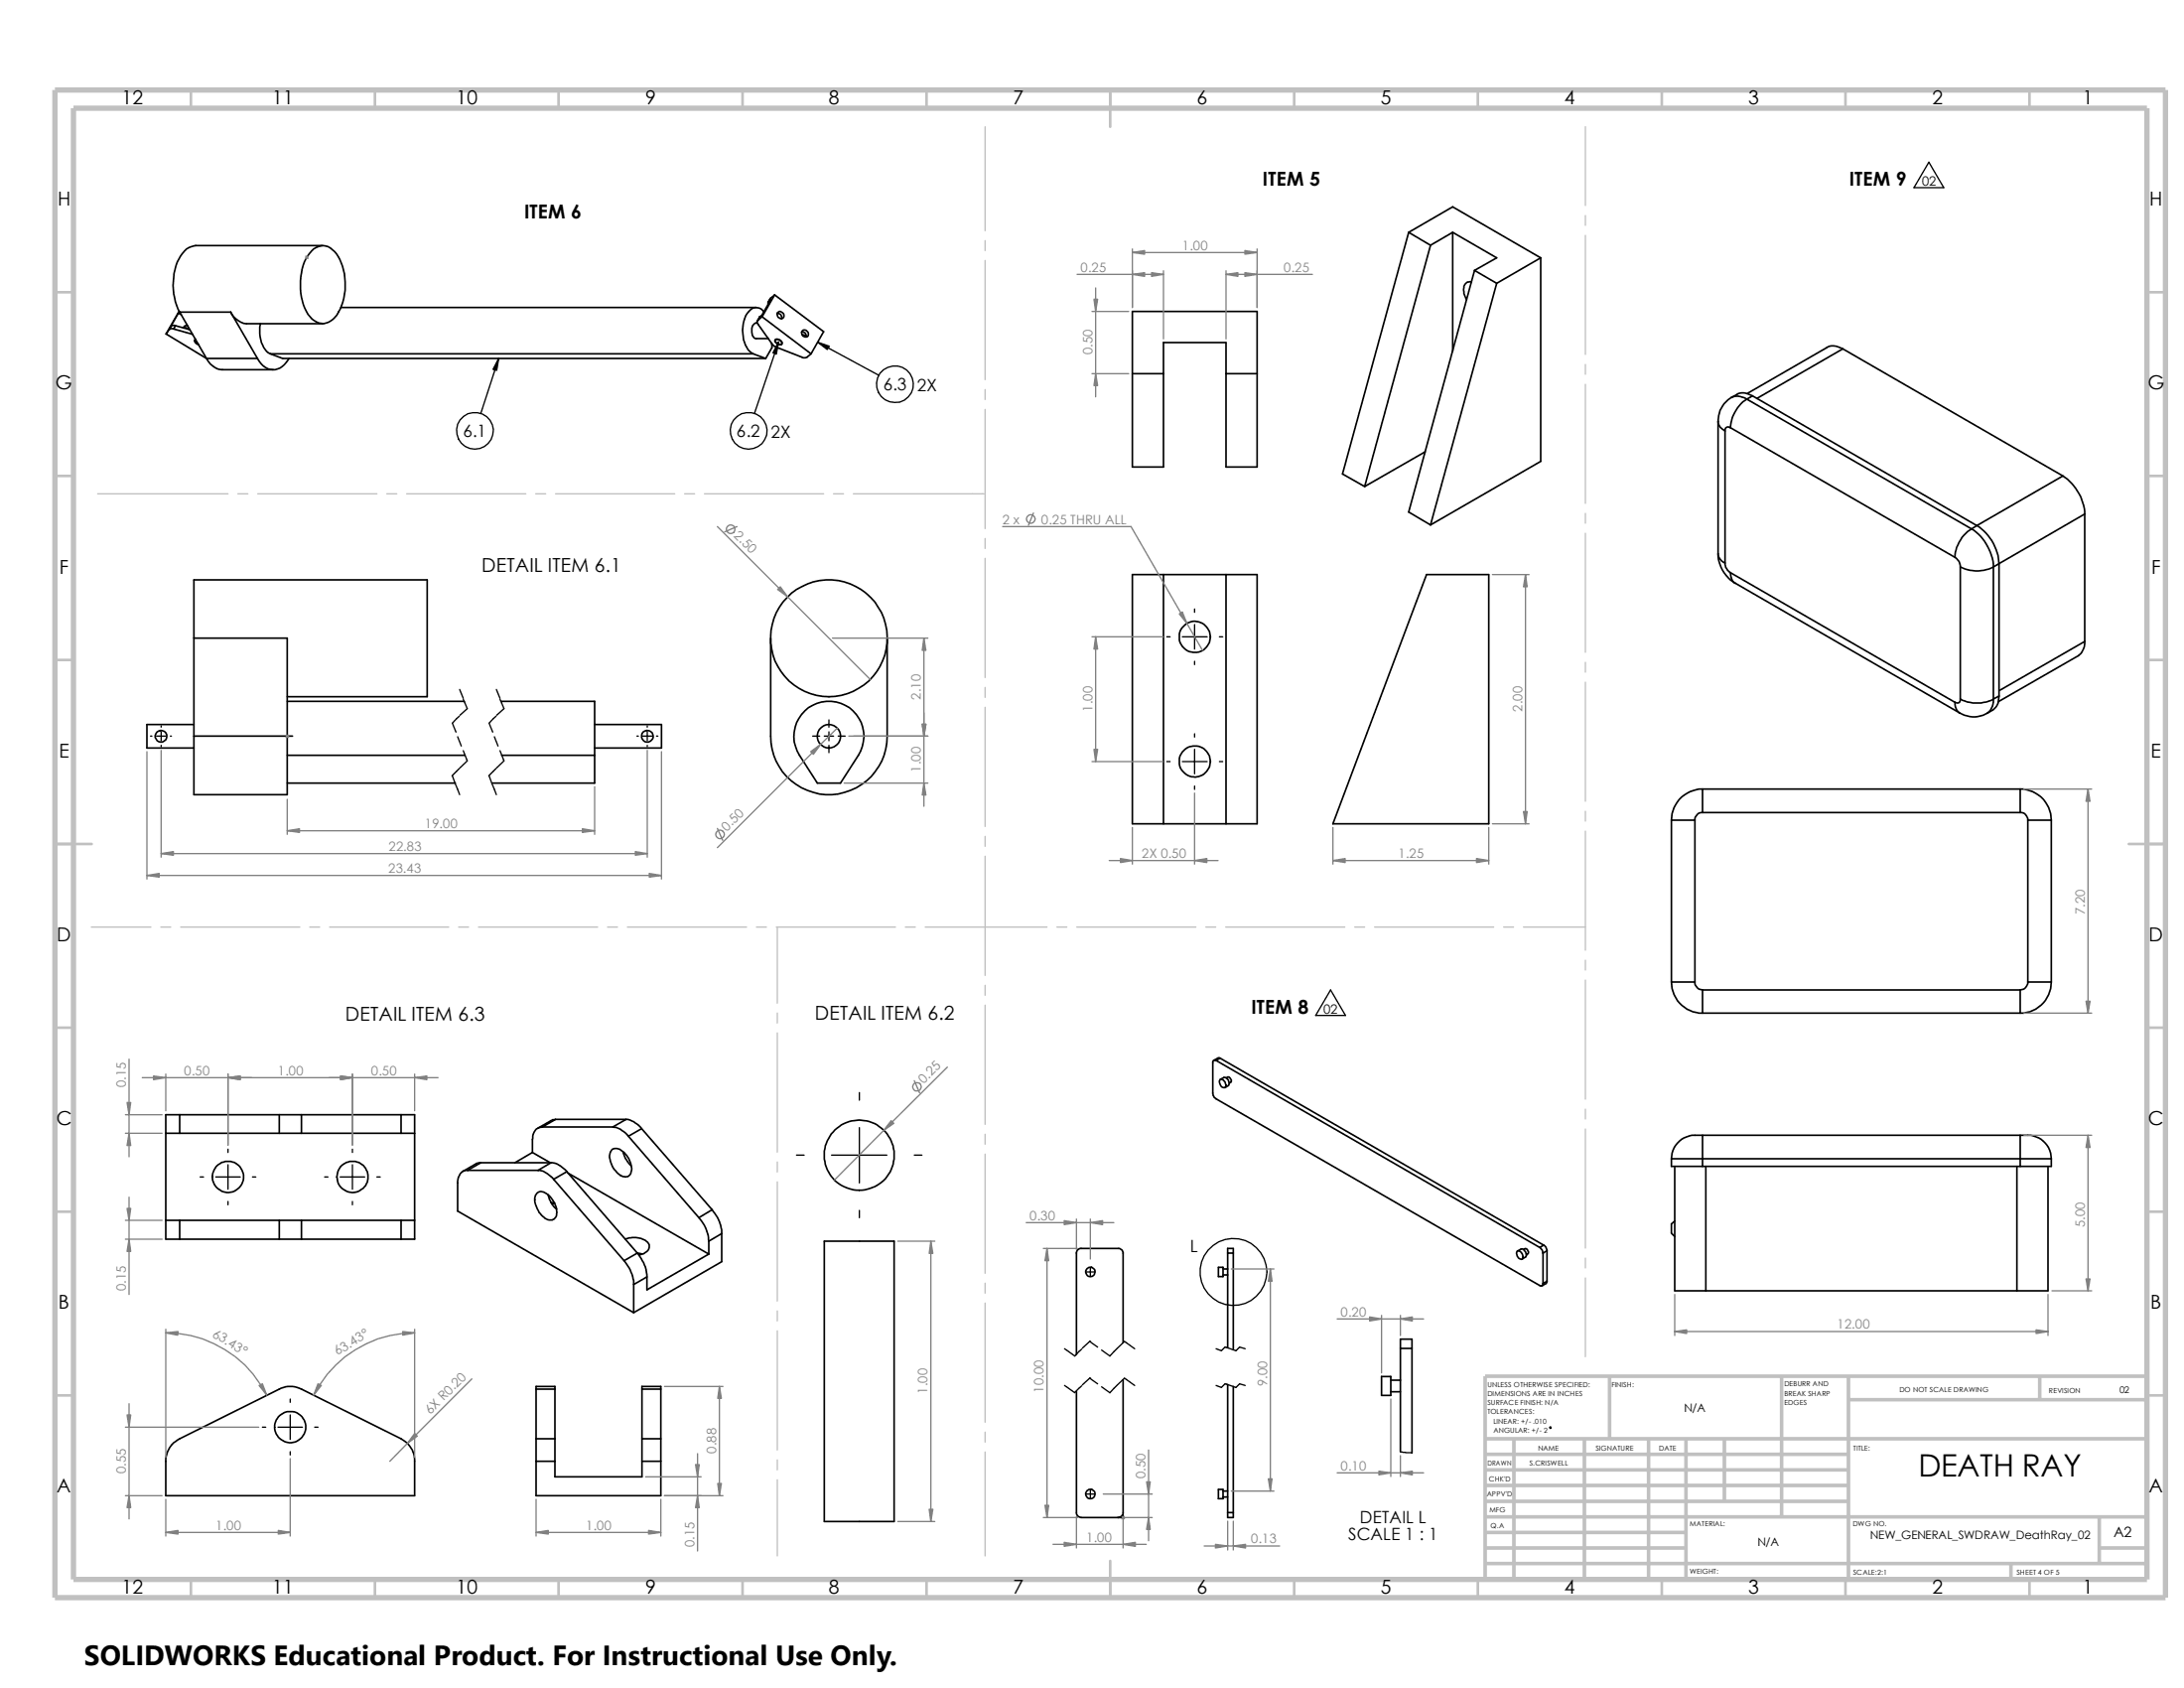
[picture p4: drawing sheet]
<svg xmlns="http://www.w3.org/2000/svg" width="279mm" height="216mm" viewBox="0 0 279 216" stroke-linecap="round" stroke-linejoin="round" font-family="sans-serif">
<g fill="none" stroke="#c0c0c0" stroke-width=".34">
<path d="M24.4 11.5v2.3M48 11.5v2.3M71.5 11.5v2.3M95 11.5v2.3M118.5 11.5v2.3M142 11.5v4.7M165.6 11.5v2.3M189.1 11.5v2.3M212.6 11.5v2.3M236.1 11.5v2.3M259.6 11.5v2.3M7 37.4h2.4"/>
<path d="M274.7 37.4h2.3M7 60.9h2.4M274.7 60.9h2.3M7 84.4h2.4M274.7 84.4h2.3M7 107.9h4.7M272.3 107.9h4.7M7 131.4h2.4M274.7 131.4h2.3M7 155h2.4M274.7 155h2.3M7 178.5h2.4"/>
<path d="M274.7 178.5h2.3M142 199.6v4.7M24.4 202v2.3M48 202v2.3M71.5 202v2.3M95 202v2.3M118.5 202v2.3M165.6 202v2.3M189.1 202v2.3M212.6 202v2.3M236.1 202v2.3M259.6 202v2.3"/>
</g>
<g fill="none" stroke="#c0c0c0" stroke-width=".47">
<path d="M205.9 176v8M227.9 176v18M236.5 179h38.2M236.5 176v26M260.9 176v3M274.7 176h-84.7v26M190 198h25.7M190 194h84.7M190 196h25.7M190 186h46.5M190 188h46.5M190 190h46.5"/>
<path d="M190 192h46.5M190 184h84.7M190 200h84.7M193.7 184v18M202.7 184v18M210.9 184v18M215.7 184v18M220.6 184v8M257.3 200v2M268.6 198h6.1M268.6 194v6"/>
</g>
<path d="M7 11.5h270v192.8h-270zM9.4 13.8h265.3v188.2h-265.3z" fill="none" stroke="#c0c0c0" stroke-width=".68" stroke-linecap="butt"/>
<g fill="none" stroke="#000" stroke-width=".21">
<path d="M23 39.9h6.5M23 39.9l3.4 5.9M29.5 39.9l3.4 5.9M29.5 39.9a2.68 2.68 0 0 0 2 1.5h9.8M39.9 32.1a1.84 1.84 0 0 1 2.9 .1 7.2 7.2 0 0 1 .9 6.9 3.1 3.1 0 0 1-2.3 2.3 2.74 2.74 0 0 1-2.4-2 7.9 7.9 0 0 1 .4-6.7zM41.3 31.4h-16.3a2.54 2.54 0 0 0-2.1 1.7 7.6 7.6 0 0 0 .1 6.8M43.6 39.3h53.1M97.7 39.9a1.19 1.19 0 0 0-1.1-.6 1.19 1.19 0 0 0-1 .8 4.4 4.4 0 0 0 .3 4.9l.5 .3M98.3 38.6v.3M98.3 38.6l.3-.2-1.1 1.9-.3 .2M98.6 38.1l-.3 .5M99.1 37.7l-1.6 2.8"/>
<path d="M99.1 37.7l6.3 4.7-1.6 2.9M99.1 37.7l-.5 .4M144.9 39.8h15.9v19.9h-4v-15.9h-8v15.9h-3.9zM180.2 29.7l2.8 1.7M180.2 29.7l5.6-3.2 11.3 6.5M180.2 29.7l-8.5 30.9 2.9 1.6M183 31.4l-8.4 30.8M185.8 29.7l5.7 3.3-2.9 1.6M185.8 29.7l-2.8 1.7M185.8 29.7v15.2M188.3 36.1a.86 .86 0 0 0-1.1 1l.1 .4 .3 .9M188.6 34.6l-8.4 30.9 2.8 1.6"/>
<path d="M188.6 34.6l2.9 1.6M191.5 36.2l-8.5 30.9M197.1 33v26l-14.1 8.1M197.1 33l-5.6 3.2M21.3 42.7l5.1 3.1M21.6 42.2l-.3 .5M21.8 41.8l-.2 .4M22.2 42.1l2.4 .7M22.2 42.1a.5 .5 0 0 0-.6 .1M22.4 41.7a.46 .46 0 0 0-.6 .1M22.4 41.7l-.2 .4M22.4 41.7l1.9 .5"/>
<path d="M22.8 40l-1.1 2 .1-.2M22.8 40l.1-.2-1.6 2.9M22.8 40l.4 .3M24 41.7l-.1-.1a.37 .37 0 0 0-.4 .4l.2-.1 .4 .2M24.9 43.5l.1 .3 .4 .3-.4-.3-.1-.2 .1-.2zM26.4 45.8h6.5M26.4 45.8a2.47 2.47 0 0 0 2 1.5h6.6M32.9 45.8a2.1 2.1 0 0 0 2.9 1.3l.6-.4 .6-.9M33.3 41.4a4 4 0 0 0 1 3.7l.3 .2M34.6 45.3h61.8M34.6 45.3l1.6 .5h61.8M96.4 45.3l1.6 .5"/>
<path d="M96.9 41.3a.75 .75 0 0 0-.7 .9l.1 .7a.51 .51 0 0 0 .4 .4h1.6M97 40.9a.36 .36 0 0 0 0 .6l2 2.7 3.7 1.6 .5-.1 .6-.4M97.2 40.5l-.3 .5M97.2 40.5l-.2 .4M97.5 40.5l6.3 4.8M97.5 40.5l-.5 .4M98.7 43.9l.1 .5-.8 1.4M99.2 43.5a.59 .59 0 0 1 .8 .5 .63 .63 0 0 1-.9-.4zM99.2 43.4a.57 .57 0 0 1 .8 .6 .57 .57 0 0 1-.8-.6zM99.4 40.1h.2a.56 .56 0 0 1 .4 .7M99.5 40a.46 .46 0 0 1 .7 .1 .46 .46 0 0 1-.3 .7 .54 .54 0 0 1-.4-.8zM102.6 42.8l.6 .2"/>
<path d="M102.6 42.4h.1a.56 .56 0 0 1 .4 .7M102.7 42.2a.48 .48 0 0 1 .7 .2 .48 .48 0 0 1-.2 .7 .51 .51 0 0 1-.6-.3 .51 .51 0 0 1 .1-.6zM144.9 47.8h3.9M156.8 47.8h4M182.3 57.8l-7.7 4.4M219.8 53.9v16.9M219.8 53.9l.2 .7 .7 .5M220.7 55.1v16.9M221.4 54.7a.42 .42 0 0 0-.5 0 .42 .42 0 0 0-.2 .4M221.4 54.7l28.7 16.6M221.5 50.8a3.6 3.6 0 0 0-1.7 3.1M221.5 50.8a2.02 2.02 0 0 1 2 .3"/>
<path d="M223.5 51.1a4.8 4.8 0 0 0-2.1 3.6M223.5 51.1l28.7 16.5M224.2 50.6l-.7 .5M224.2 50.6l28.7 16.6M224.2 50.6a1.86 1.86 0 0 0-2-.1l-.7 .3M235.8 44.6l-11.1 6.4M235.8 44.6l28.1 16.3M235.8 44.6a1.93 1.93 0 0 0-2.1-.2l-10.2 5.9M144.9 73.5h15.9v31.9h-15.9zM148.8 73.5v31.9M156.8 73.5v31.9M182.5 73.5h8v31.9h-20z"/>
<path d="M219.8 70.8a4.4 4.4 0 0 0 2.2 3.8M219.8 70.8l.1 .5 .3 .4 .5 .3M220.7 72a1.59 1.59 0 0 0 .7 1.2M221.4 73.2v.6a1.03 1.03 0 0 0 .6 .8M221.4 73.2l28.7 16.6M222 74.6l28.7 16.6M250.1 71.3a1.33 1.33 0 0 1 .7 1.2M250.8 72.5a4.6 4.6 0 0 0 4.2 0M250.8 72.5v16.9M252.2 67.6a4.6 4.6 0 0 0-2.1 3.7M252.2 67.6a6.2 6.2 0 0 1 2.8 4.9M252.9 67.2a6.1 6.1 0 0 1 2.8 4.9"/>
<path d="M252.9 67.2l-.7 .4M255 72.5v16.9M255.7 72.1l-.7 .4M255.7 72.1v16.9M263.9 60.9l-11 6.3M263.9 60.9a6.4 6.4 0 0 1 2.8 4.8M266.7 65.7l-11 6.4M266.7 65.7v16.3M24.8 81.6v-7.4h29.9v14.9h-18M24.8 81.6h11.9v20h-11.9v-7.5M24.8 92.7h-6v3h6M24.8 94.1h12.6"/>
<path d="M24.8 81.6v12.5M36.7 89.7h22.7M36.7 96.6h22.8M64.1 89.7h12v6.9M64.2 96.6h11.9M76.1 92.7h8.5v3h-8.5M76.1 96.6v3.6h-13.2M98.6 81.6v12.5a7.5 7.5 0 0 0 7.4 7.6 7.5 7.5 0 0 0 7.5-7.6v-12.5M103 90.9a4.5 4.5 0 0 1 5.9-.2 4.5 4.5 0 0 1 .9 5.9l-2.3 3.6h-2.9l-2.3-3.6a4.5 4.5 0 0 1 .7-5.7zM250.1 89.8v.6l.2 .4 .4 .4M250.7 91.2a3.4 3.4 0 0 0 3.5 0M250.8 89.4a4.6 4.6 0 0 0 4.2 0"/>
<path d="M250.8 89.4a.41 .41 0 0 1-.2 .5 .41 .41 0 0 1-.5-.1M255 89.4a2.06 2.06 0 0 1-.8 1.8M255.7 89a2.12 2.12 0 0 1-1.5 2.2M255.7 89l-.7 .4M266.7 82l-11 6.3M266.7 82a2.23 2.23 0 0 1-.8 1.9l-10.2 5.8M36.7 100.2h21.6M213.8 104.9v20.7M213.8 104.9h3M216.8 104.9v20.7M217.8 100.9a4 4 0 0 0-4 4M217.8 103.9h40.6"/>
<path d="M217.8 100.9h40.6M217.8 100.9v3M217.8 103.9a.94 .94 0 0 0-1 1M258.4 100.9v3M258.4 100.9a4 4 0 0 1 4 4M258.4 103.9a.94 .94 0 0 1 1 1M259.4 104.9h3M259.4 104.9v20.7M262.4 104.9v20.7M155.6 135.6l41.4 24M155.6 135.6a.28 .28 0 0 0-.3 0 .28 .28 0 0 0-.1 .3v4l.1 .4 .3 .2 41.4 23.9a.26 .26 0 0 0 .3 .1 .26 .26 0 0 0 .1-.3M156.1 138.1a.66 .66 0 0 1 .6 .3 .66 .66 0 0 1 0 .7 .7 .7 0 0 1-.6-1z"/>
<path d="M156.1 135.3h-.2l-.6 .3M156.1 135.3l-.5 .3M156.1 135.3l41.4 24M156.1 138l.4-.2a.66 .66 0 0 1 .7 .4 .66 .66 0 0 1-.1 .7l-.4 .2M156.9 137.9a.38 .38 0 0 1 .5 0 .38 .38 0 0 1 0 .5l-.1 .1M213.8 125.6h3M213.8 125.6a4 4 0 0 0 4 4M216.8 125.6a1.01 1.01 0 0 0 1 1M217.8 126.6h40.6M217.8 129.6h40.6M217.8 126.6v3M258.4 126.6v3"/>
<path d="M259.4 125.6a1.01 1.01 0 0 1-1 1M259.4 125.6h3M262.4 125.6a4 4 0 0 1-4 4M21.2 144.9h1.8M21.2 156.1h1.8M23 142.6v2.3M23 156.1v2.4M23 144.9h12.7M23 142.6h12.7M23 158.5h12.7M23 156.1h12.7M23 142.6h-1.8v15.9h1.8"/>
<path d="M35.7 144.9h2.9M35.7 158.5h2.9M35.7 142.6v2.3M35.7 156.1v2.4M35.7 142.6h2.9M35.7 156.1h2.9M38.6 142.6v2.3M38.6 156.1v2.4M38.6 144.9h12.7M38.6 142.6h12.7M38.6 158.5h12.7M38.6 156.1h12.7"/>
<path d="M51.3 142.6v2.3M51.3 156.1v2.4M51.3 144.9h1.7M51.3 142.6h1.7v15.9h-1.7M51.3 156.1h1.7M59.8 149.7a1.35 1.35 0 0 0-1.3 1.6v3.6l22.6 13M59.8 149.7h9M61.5 148.7l-.5 .1-1.8 1M61.5 148.7l-1.7 1M61.5 148.7h9M68.1 147.4l2.3 1.3M68.1 147.4l-2.2 1.3"/>
<path d="M68.7 152.7a.84 .84 0 0 1 1.2 0 2.93 2.93 0 0 1 1.3 2.9 .95 .95 0 0 1-1.6 .1 3.1 3.1 0 0 1-1.1-2.6zM68.8 149.7a2.95 2.95 0 0 1 2 1.1M69.4 144.1h9M69.4 144.1a1.4 1.4 0 0 0-1.3 1.7v1.6M70.1 152.8a2.91 2.91 0 0 0 1.1 1.8M70.5 148.7a2.92 2.92 0 0 1 2 1.2M70.5 153.8l.4 .1M70.5 148.7l-1.7 1M70.8 150.8l9 10.4M71 153.9l-.4 .1M71.1 143.2h-.4l-1.9 1.1M71.1 143.2l-1.7 .9"/>
<path d="M71.1 143.2h9M72.5 149.9l-1.7 .9M72.5 149.9l9 10.4M72.6 150l18.1 10.4M78.4 147a1.39 1.39 0 0 1 1.6 .6 2.61 2.61 0 0 1 .7 2.5 .92 .92 0 0 1-1.5 .1 2.97 2.97 0 0 1-1.1-2.8zM78.4 144.1a2.82 2.82 0 0 1 2 1.2M79.7 147.3a3.9 3.9 0 0 0 1.1 1.8M80 158.5a2.75 2.75 0 0 1 2.9 .5 .85 .85 0 0 1-.4 1.2l-.8 .3M80.1 143.2l-1.7 .9M80.1 143.2a2.82 2.82 0 0 1 2 1.2M80.4 145.3l9 10.4M82.1 144.4l-1.7 .9"/>
<path d="M82.1 144.4l9 10.3M89.4 155.7a4.9 4.9 0 0 1 1.3 3.1M90.7 158.7v1.7M91.1 154.7a4.7 4.7 0 0 1 1.2 3.1M91.1 154.7l-1.7 1M92.3 157.8l-1.6 .9M92.3 157.8v3.6l-11.2 6.5M105.5 158.8l8.9-.1v35.9h-8.9zM194.9 159.8a.39 .39 0 0 1 .6 .1 .39 .39 0 0 1-.2 .6M197 159.6a.88 .88 0 0 1 .4 .7M197.5 159.3l-.5 .3M197.5 159.3a.88 .88 0 0 1 .4 .7"/>
<path d="M197.9 160l-.5 .3M197.9 160v3.9M213.8 148.2v1h4M213.8 148.2h4M214.2 149.2v15.9h4M214.2 156.2l-.4 .3v1.2l.4 .5M217.8 148.2v1M217.8 148.2h40.6M217.8 149.2h40.6M217.8 145.2h40.6M217.8 145.2h-.2a3.2 3.2 0 0 0-3.8 3M217.8 145.2v3"/>
<path d="M218.2 149.2v15.9M258 149.2v15.9M258.4 145.2h.2a3.2 3.2 0 0 1 3.8 3M258.4 145.2v3M258.4 148.2v1M258.4 148.2h4M262 149.2v15.9h-4M262.4 148.2v1h-4M68.6 177.7v-.4h2.4v.4M68.6 177.7v6.3M68.6 177.7h2.4M71 177.7v6.3"/>
<path d="M79.8 161.2a5.1 5.1 0 0 1 1.3 3.1M81.1 164.3v3.6M81.5 160.3l.2 .2a5.1 5.1 0 0 1 1.1 2.8M81.5 160.3l.6 .1M81.5 160.3l-1.7 .9M82.1 177.7v-.4h2.4v.4M82.1 177.7v6.3M82.1 177.7h2.4M82.8 163.3l-1.7 1M84.5 177.7v6.3M90.7 160.4l-7.9 4.6v-1.7M137.7 178v15.5a.65 .65 0 0 0 .6 .6h5.4v-.3"/>
<path d="M143.7 171.7v-11.4a.58 .58 0 0 0-.6-.6h-4.8a.58 .58 0 0 0-.6 .6v13M143.7 176.5v17a.65 .65 0 0 1-.6 .6M155.9 162.1h.6v1.2h-.6zM156.5 162.3h.6M156.5 163.1h.6M157.1 160.3v12.1M157.1 177.1v16.4M157.1 160.3h.7M157.1 160.3v-.6h.7v.6M157.8 160.3v12.3M157.8 177.3v16.2M176.7 176.1h1.2v2.4h-1.2z"/>
<path d="M177.9 176.5h1.3M177.9 178h1.3M179.2 172.5v13.2M179.2 172.5h1.4M180.6 172.5v13.3M180.6 172.5v-1.2h-1.4v1.2M194.1 160a.68 .68 0 0 1 .6 1 .7 .7 0 0 1-.6-1zM194.1 160l.5-.2a.68 .68 0 0 1 .6 1l-.5 .2M197.4 160.3v3.9M197.9 163.9l-.1 .3-.5 .3M197.9 163.9l-.5 .3M218.2 165.1h39.8"/>
<path d="M22.2 184.5l.8-.5 12.7-6.3a3.1 3.1 0 0 1 2.9 0l12.7 6.3a3.2 3.2 0 0 1 1.7 2.9v4.4h-31.8v-4.4a3.2 3.2 0 0 1 1-2.4zM68.6 184v2.9M68.6 184h2.4M68.6 186.9h2.4M68.6 186.9v4.4h15.9v-4.4M71 186.9v2h11.1v-2M71 184v2.9M82.1 184v2.9M82.1 184h2.4M82.1 186.9h2.4M84.5 184v2.9M155.9 190.5h.6v1.2h-.6z"/>
<path d="M156.5 190.7h.6M156.5 191.5h.6M157.1 193.5h.7M157.1 193.5v.6h.7v-.6"/>
<circle cx="20.6" cy="94.2" r=".75"/>
<circle cx="82.8" cy="94.2" r=".75"/>
<circle cx="106" cy="81.6" r="7.5"/>
<circle cx="106.1" cy="94.2" r="1.5"/>
<circle cx="152.9" cy="81.5" r="2"/>
<circle cx="152.9" cy="97.4" r="2"/>
<circle cx="29.2" cy="150.5" r="1.99"/>
<circle cx="45.1" cy="150.5" r="1.99"/>
<circle cx="109.9" cy="147.8" r="4.5"/>
<circle cx="139.5" cy="162.7" r=".6"/>
<circle cx="37.1" cy="182.5" r="1.99"/>
<circle cx="139.5" cy="191.1" r=".6"/>
</g>
<g fill="none" stroke="#808080" stroke-width=".17">
<path d="M39.1 32.9h.3M39.1 32.8l.3 .3M39.2 32.8v.3M39.4 32.8l-.3 .3M137.8 35.1h11M139.7 39.8h4.7M140.2 36.8v14M144.9 31.8v7.5M144.9 32.3h15.9M148.8 34.6v8.7M156.8 35.1h11.1M156.8 34.6v8.7"/>
<path d="M160.8 31.8v7.5M139.7 47.8h4.7M91.8 67.4l19.5 19.5M94.3 67.4l-1.6 .6M128.3 67.4h16.4l9.1 15.8M132.2 65.6l-.6 1.6M190.9 73.5h4.7M195.2 73.5v31.9M18.8 96.1v16.3M20.6 96v13.6M36.6 94.1h.3M36.6 94l.3 .3"/>
<path d="M36.7 94v.3M36.9 94l-.3 .3M82.8 96v13.6M84.6 96.1v16.3M106.5 81.6h12.2M107.1 93.1l-15.3 15.3M108.6 94.1h10.1M118.2 81.6v21.5M139.7 81.4h9.1M139.7 97.4h9.1M140.2 81.4v16M18.8 112h65.8"/>
<path d="M20.6 109.2h62.2M36.7 102.2v4.5M36.7 106.3h39.4M76.1 100.6v6.1M91.8 106l.7 1.5M108 100.2h10.7M141.9 110.1h13.9M144.9 105.8v4.7M152.8 101.4v9.1M170.5 110.1h20M170.5 105.8v4.7M190.5 105.8v4.7"/>
<path d="M190.9 105.4h4.7M258.9 100.9h8.7M267.1 100.9v28.7M16.5 135.5v12.5M18.2 137.8h37.8M21.2 137.4v4.7M29.2 137.4v9.1M45.1 137.4v9.1M53 137.4v4.7M117 138.2l.6 1.6M121.2 136.5l-14.4 14.4M258.9 129.6h8.7"/>
<path d="M16 158.5h4.7M16 156.1h4.7M16 144.9h4.7M16 142.6h4.7M16.5 153.1v12.5M114.9 158.7h4.7M119.1 158.7v35.9M131.3 156.4h11.2M133.5 159.7h4.3M133.9 159.7v34.4M137.7 155.9v3.9M139.5 155.9v5.1"/>
<path d="M258.9 145.2h8.7M267.1 145.2v19.9M16.5 179.5v14.8M21.2 170.5a14.5 14.5 0 0 1 12.9 7.9M21.2 170v16.4M53 170v16.4M53 170.5a14.5 14.5 0 0 0-12.9 7.9M60.4 176.4l-10.5 10.5M85 177.3h7.5M92 177.3v14M157.5 162.3h5.5M162.5 162.3v28.4"/>
<path d="M171.1 168.7h11M176.7 168.2v7.4M177.9 178.9v9.9M179.2 168.2v2.6M214.2 165.6v5.2M214.2 170.3h47.8M262 165.6v5.2M262.5 165.1h5.1M16 182.5h17.1M16 191.3h4.7M21.2 191.8v4.7M21.2 196h15.9"/>
<path d="M37.1 186.6v9.9M68.6 196h15.9M68.6 191.8v4.7M82.6 188.9h7.1M84.5 191.8v4.7M85 191.3h7.5M89.2 185.9v12.5M114.9 194.6h4.7M133.5 194.1h4.3M134.7 197.5h11.9M137.7 194v4M141.1 191.1h6.3"/>
<path d="M143.6 194.1h3.8M143.6 194l.2 .3M143.7 194v4M143.8 194l-.3 .3M146.9 185.5v11.6M154.1 197.7h9.6M157.1 194.6v3.6M157.5 190.7h5.5M157.8 194.6v3.6M171.1 188.4h11M179.2 186.2v2.6"/>
<circle cx="93.5" cy="67.7" r=".56"/>
<circle cx="131.9" cy="66.4" r=".55"/>
<circle cx="92.1" cy="106.7" r=".55"/>
<circle cx="117.3" cy="139" r=".54"/>
</g>
<g fill="none" stroke="#000" stroke-width=".17">
<path d="M246.8 20.7l1.9 3.3h-3.8zM63.8 45.8l-2.3 7.1M99.6 43.7l-3.1 9.2M104.6 43.8l7.8 4.2M152.8 77.9v.4M152.8 79.9v3.1M19.3 94.1h.1M20 94.1h1.2M20.6 92.8v.2M20.6 93.6v1.1M20.6 95.3v.2M21.8 94.1h.1"/>
<path d="M57.9 99.2l.4 1.2M58.5 94.2l.5 1.2M58.8 91.6l-.9 .9 .4 1.1M58.8 98.3l-1 .9M58.8 88.2l.5 1.1M59.3 89.5l.5 1.1-1 .9M59.3 96l.5 1.3M59.8 97.3l-1 .9M62.6 99.2l.4 1.2M63.2 94.2l.5 1.2M63.5 91.6l-.9 .9 .4 1.1M63.5 98.3l-1 .9"/>
<path d="M63.5 88.2l.5 1.1M64 89.5l.5 1.1-1 .9M64 96l.5 1.3M64.5 97.3l-1 .9M81.5 94.1h.2M82.2 94.1h1.2M82.8 92.8v.2M82.8 93.6v1.1M82.8 95.3v.2M84 94.1h.2M104 94.1h.9M105.5 94.1h1.1"/>
<path d="M106 92.1v.9M106 93.6v1.1M106 95.3v1M107.2 94.1h.9M149.3 97.4h.4M149.3 81.4h.4M151.3 97.4h3.1M151.3 81.4h3.1M152.8 84.6v.4M152.8 93.9v.4M152.8 95.8v3.2M156 97.4h.4"/>
<path d="M156 81.4h.4M58.3 100.5l.5 1.1M63 100.5l.5 1.1M152.8 100.5v.5M109.9 139.7v1M170.2 126.6l1.9 3.3h-3.8zM25.6 150.5h.4M27.6 150.5h3.1M29.2 147v.4M29.2 149v3.1M29.2 153.7v.4M32.3 150.5h.4"/>
<path d="M41.5 150.5h.5M43.5 150.5h3.2M45.1 147v.4M45.1 149v3.1M45.1 153.7v.4M48.2 150.5h.4M101.9 147.7h1M106.4 147.7h7.1M109.9 144.2v7.1M109.9 154.8v.9M117 147.7h.9M37.1 178.9v.5"/>
<path d="M136.2 177.2l1.3 .9M136.2 172.5l1.3 .9 .9-.8M138.4 177.2l-.9 .9M138.9 162.7h1.2M139.4 176.3h.1M139.4 171.6h.1M139.4 176.3l1 .7M139.4 176.3l-.9 .8M139.4 171.6l1 .7M139.4 171.6l-.9 .8M139.5 162.1v1.2M142.9 177.2l-.9 .9-1.1-.7"/>
<path d="M142.9 172.5l-.9 .9-1.1-.7M142.9 177.2l.9-.9 1.4 .9M142.9 172.5l.9-.9 1.4 .9M155.6 177.2l.7 .3 .4-.5 1.4 .5 .5-.5 .7 .2M155.6 172.5l.7 .3 .4-.5 1.4 .5 .5-.5 .7 .2M33.6 182.5h.4M35.6 182.5h3.1M37.1 181v3.1M37.1 185.7v.4M40.3 182.5h.4M138.9 191.1h1.2M139.5 190.5v1.2"/>
<path d="M179.2 185.7l1.4 .1"/>
<circle cx="60.8" cy="55.1" r="2.34"/>
<circle cx="95.8" cy="55.1" r="2.35"/>
<circle cx="114.5" cy="49.1" r="2.35"/>
<circle cx="157.8" cy="162.7" r="4.3"/>
<circle cx="198.3" cy="182.6" r=".09"/>
</g>
<g fill="none" stroke="#c0c0c0" stroke-width=".17">
<path d="M126 16.2v13.3M202.8 16.2v10.1M126 30.8v1.2M126 33.3v15.3M202.8 27.6v1.2M202.8 30.1v15.2M126 49.8v1.3M126 52.4v15.2M202.8 46.6v1.3M202.8 49.1v15.3M12.5 63.2h16.7M30.4 63.2h1.3"/>
<path d="M33 63.2h15.2M49.5 63.2h1.3M52 63.2h15.3M68.5 63.2h1.3M71.1 63.2h15.2M87.6 63.2h1.3M90.1 63.2h15.3M106.6 63.2h1.3M109.2 63.2h16.7M126 68.9v1.2M126 71.4v15.3M202.8 65.7v1.2"/>
<path d="M202.8 68.2v15.2M126 87.9v1.3M126 90.5v15.2M202.8 84.7v1.3M202.8 87.2v15.3M11.7 118.6h7.6M20.6 118.6h1.2M23.1 118.6h15.3M39.6 118.6h1.3M42.2 118.6h15.2M58.7 118.6h1.2M61.2 118.6h15.3"/>
<path d="M77.7 118.6h1.3M80.3 118.6h15.2M96.8 118.6h1.2M99.3 118.6h15.3M99.4 118.6v9.7M115.8 118.6h1.3M118.4 118.6h15.5M126 107v1.2M126 109.5v15.3M135.2 118.6h1.3M137.8 118.6h15.2M154.3 118.6h1.2"/>
<path d="M156.8 118.6h15.2M173.3 118.6h1.3M175.9 118.6h15.2M192.4 118.6h1.2M194.9 118.6h7.9M202.8 103.8v1.2M202.8 106.3v15.2M99.4 129.6v1.3M99.4 132.1v15.3M126 126v1.3M126 128.6v15.2M202.8 122.8v1.3"/>
<path d="M202.8 125.3v15.3M99.4 148.6v1.3M99.4 151.2v15.2M126 145.1v1.2M126 147.6v15.3M202.8 141.9v1.2M202.8 144.4v15.2M99.4 167.7v1.3M99.4 170.2v15.3M126 164.1v1.3M126 166.7v15.2M202.8 160.9v1.3"/>
<path d="M202.8 163.4v10.1M99.4 186.7v1.3M99.4 189.3v9.7M126 183.2v1.2M126 185.7v13.3"/>
</g>
<g fill="#808080" stroke="#808080" stroke-width=".17">
<path d="M140.2 81.4l.2 1.6h-.4z"/>
<path d="M140 95.8h.4l-.2 1.6z"/>
<path d="M152.8 110.1l1.6-.3v.5z"/>
<path d="M143.3 109.8l1.6 .3-1.6 .2z"/>
<path d="M150.9 78.5l.4-.2 .5 1.5z"/>
<path d="M20.6 109.2l1.6-.3v.5z"/>
<path d="M81.3 108.9l1.5 .3-1.5 .2z"/>
<path d="M18.8 112l1.6-.3v.5z"/>
<path d="M83.1 111.7l1.5 .3-1.5 .2z"/>
<path d="M74.5 106l1.6 .3-1.6 .2z"/>
<path d="M36.7 106.3l1.6-.3v.5z"/>
<path d="M195.2 73.5l.2 1.6h-.5z"/>
<path d="M194.9 103.8h.5l-.2 1.6z"/>
<path d="M170.5 110.1l1.6-.3v.5z"/>
<path d="M188.9 109.8l1.6 .3-1.6 .2z"/>
<path d="M159.3 32l1.5 .3-1.5 .2z"/>
<path d="M144.9 32.3l1.5-.3v.5z"/>
<path d="M147.3 34.9l1.5 .2-1.5 .2z"/>
<path d="M144.9 35.1l1.5-.2v.4z"/>
<path d="M156.8 35.1l1.6-.2v.4z"/>
<path d="M159.3 34.9l1.5 .2-1.5 .2z"/>
<path d="M140 38.3h.4l-.2 1.5z"/>
<path d="M140.2 47.8l.2 1.5h-.4z"/>
<path d="M133.9 159.7l.3 1.5h-.5z"/>
<path d="M133.7 192.5h.5l-.3 1.6z"/>
<path d="M136.1 197.3l1.6 .2-1.6 .3z"/>
<path d="M143.7 197.5l1.5-.2v.5z"/>
<path d="M139.5 156.4l1.6-.3v.5z"/>
<path d="M136.1 156.1l1.6 .3-1.6 .2z"/>
<path d="M146.7 189.5h.5l-.3 1.6z"/>
<path d="M146.9 194.1l.3 1.5h-.5z"/>
<path d="M114 143.3l.3 .4-1.2 .9z"/>
<path d="M99.8 75.1l1 1.2-1.3-.9z"/>
<path d="M118 92.6h.4l-.2 1.5z"/>
<path d="M118.2 81.6l.2 1.6h-.4z"/>
<path d="M118.2 100.2l.2 1.5h-.4z"/>
<path d="M103.7 96.1l1.3-.9-.9 1.3z"/>
<path d="M118.9 193h.4l-.2 1.6z"/>
<path d="M119.1 158.7l.2 1.6h-.4z"/>
<path d="M33.1 177.2l.5-.2 .5 1.4z"/>
<path d="M21.2 170.5l1.6-.2-.1 .5z"/>
<path d="M51.5 170.3l1.5 .2-1.5 .3z"/>
<path d="M40.7 177l.4 .2-1 1.2z"/>
<path d="M35.6 195.7l1.5 .3-1.5 .2z"/>
<path d="M21.2 196l1.6-.3v.5z"/>
<path d="M16.3 181h.4l-.2 1.5z"/>
<path d="M16.5 191.3l.2 1.5h-.4z"/>
<path d="M53 183.3l.4 .4-1.3 .9z"/>
<path d="M29.2 137.8l1.5-.2v.5z"/>
<path d="M19.6 137.6l1.6 .2-1.6 .3z"/>
<path d="M43.6 137.6l1.5 .2-1.5 .3z"/>
<path d="M53 137.8l1.6-.2v.5z"/>
<path d="M16.5 158.5l.2 1.6h-.4z"/>
<path d="M16.3 154.6h.4l-.2 1.5z"/>
<path d="M16.5 144.9l.2 1.6h-.4z"/>
<path d="M16.3 141h.4l-.2 1.6z"/>
<path d="M83 195.7l1.5 .3-1.5 .2z"/>
<path d="M68.6 196l1.5-.3v.5z"/>
<path d="M92 177.3l.3 1.6h-.5z"/>
<path d="M91.8 189.7h.5l-.3 1.6z"/>
<path d="M89.2 191.3l.3 1.5h-.5z"/>
<path d="M89 187.3h.5l-.3 1.6z"/>
<path d="M175.2 168.4l1.5 .3-1.5 .3z"/>
<path d="M179.2 168.7l1.5-.3v.6z"/>
<path d="M176.4 188.2l1.5 .2-1.5 .2z"/>
<path d="M179.2 188.4l1.5-.2v.4z"/>
<path d="M157.8 197.7l1.5-.2v.5z"/>
<path d="M155.5 197.5l1.6 .2-1.6 .3z"/>
<path d="M162.5 162.3l.2 1.6h-.4z"/>
<path d="M162.3 189.1h.4l-.2 1.6z"/>
<path d="M266.9 128.1h.5l-.3 1.5z"/>
<path d="M267.1 100.9l.3 1.6h-.5z"/>
<path d="M214.2 170.3l1.6-.2v.5z"/>
<path d="M260.5 170.1l1.5 .2-1.5 .3z"/>
<path d="M266.9 163.6h.5l-.3 1.5z"/>
<path d="M267.1 145.2l.3 1.6h-.5z"/>
</g>
<path d="M63.8 45.8l-.3 1.6-.4-.2zM99.6 43.7l-.3 1.6-.4-.2zM104.6 43.8l1.5 .5-.3 .4z" fill="#000" stroke="#000" stroke-width=".17"/>
<path d="M10.8 209.2h104.1v6.7h-104.1z" fill="#fff"/>
<text font-size="3.9" x="245.4" y="188.8">DEATH RAY</text>
<text font-size="3.6" x="10.8" y="213">SOLIDWORKS Educational Product. For Instructional Use Only.</text>
<g font-size="2.5">
<text x="15.5" y="13.4">12</text>
<text x="34.8" y="13.4">11</text>
<text x="58.3" y="13.4">10</text>
<text x="82.5" y="13.4">9</text>
<text x="106" y="13.4">8</text>
<text x="129.6" y="13.4">7</text>
<text x="153.1" y="13.4">6</text>
<text x="176.6" y="13.4">5</text>
<text x="200.2" y="13.4">4</text>
<text x="223.6" y="13.4">3</text>
<text x="247.2" y="13.4">2</text>
<text x="266.4" y="13.4">1</text>
<text x="161.5" y="23.8">ITEM 5</text>
<text x="236.6" y="23.8">ITEM 9</text>
<text x="7.4" y="26.3">H</text>
<text x="67.1" y="28">ITEM 6</text>
<text x="275" y="26.3">H</text>
<text x="7.1" y="49.8">G</text>
<text x="274.8" y="49.8">G</text>
<text x="7.6" y="73.4">F</text>
<text x="61.6" y="73.1">DETAIL ITEM 6.1</text>
<text x="275.2" y="73.4">F</text>
<text x="7.5" y="96.9">E</text>
<text x="275.2" y="96.9">E</text>
<text x="7.3" y="120.4">D</text>
<text x="274.9" y="120.4">D</text>
<text x="44.2" y="130.6">DETAIL ITEM 6.3</text>
<text x="104.2" y="130.4">DETAIL ITEM 6.2</text>
<text x="160.1" y="129.7">ITEM 8</text>
<text x="7.2" y="143.9">C</text>
<text x="274.8" y="143.9">C</text>
<text x="7.5" y="167.4">B</text>
<text x="275.1" y="167.4">B</text>
<text x="7.3" y="190.9">A</text>
<text x="274.9" y="190.9">A</text>
<text x="15.5" y="203.9">12</text>
<text x="34.8" y="203.9">11</text>
<text x="58.3" y="203.9">10</text>
<text x="82.5" y="203.9">9</text>
<text x="106" y="203.9">8</text>
<text x="129.6" y="203.9">7</text>
<text x="153.1" y="203.9">6</text>
<text x="176.6" y="203.9">5</text>
<text x="200.2" y="203.9">4</text>
<text x="223.6" y="203.9">3</text>
<text x="247.2" y="203.9">2</text>
<text x="266.4" y="203.9">1</text>
</g>
<g font-size="2.2">
<text x="113" y="50">6.3</text>
<text x="117.3" y="50">2X</text>
<text x="59.2" y="55.9">6.1</text>
<text x="94.2" y="55.9">6.2</text>
<text x="98.6" y="56">2X</text>
<text x="152.2" y="160.1">L</text>
<text x="172.5" y="197">SCALE 1 : 1</text>
<text x="174" y="194.9">DETAIL L</text>
</g>
<text font-size="1.8" x="270.4" y="196.6">A2</text>
<g font-size="1.7">
<text x="245.9" y="23.7">02</text>
<text x="169.3" y="129.6">02</text>
</g>
<g font-size="1.7" fill="#808080">
<text x="138.3" y="34.8">0.25</text>
<text x="151.2" y="32">1.00</text>
<text x="164.2" y="34.8">0.25</text>
<text x="139.7" y="45.4" transform="rotate(-90 139.7 45.4)">0.50</text>
<text x="93.8" y="68.6" transform="rotate(45 93.8 68.6)">2.50</text>
<text x="128.3" y="67">2 x</text>
<text x="133.2" y="67">0.25 THRU ALL</text>
<text x="117.8" y="89.5" transform="rotate(-90 117.8 89.5)">2.10</text>
<text x="139.7" y="91" transform="rotate(-90 139.7 91)">1.00</text>
<text x="194.7" y="91" transform="rotate(-90 194.7 91)">2.00</text>
<text x="117.8" y="98.8" transform="rotate(-90 117.8 98.8)">1.00</text>
<text x="54.3" y="105.9">19.00</text>
<text x="93" y="106.4" transform="rotate(-45 93 106.4)">0.50</text>
<text x="49.7" y="111.6">23.43</text>
<text x="49.7" y="108.8">22.83</text>
<text x="146.1" y="109.7">2X 0.50</text>
<text x="178.9" y="109.7">1.25</text>
<text x="266.7" y="117" transform="rotate(-90 266.7 117)">7.20</text>
<text x="23.6" y="137.5">0.50</text>
<text x="35.6" y="137.5">1.00</text>
<text x="47.5" y="137.5">0.50</text>
<text x="16.1" y="139.1" transform="rotate(-90 16.1 139.1)">0.15</text>
<text x="118.2" y="138.7" transform="rotate(-45 118.2 138.7)">0.25</text>
<text x="131.7" y="156">0.30</text>
<text x="266.7" y="157" transform="rotate(-90 266.7 157)">5.00</text>
<text x="16.1" y="165.1" transform="rotate(-90 16.1 165.1)">0.15</text>
<text x="27.1" y="170.9" transform="rotate(32 27.1 170.9)">63.43°</text>
<text x="43.2" y="173.4" transform="rotate(-32 43.2 173.4)">63.43°</text>
<text x="171.5" y="168.4">0.20</text>
<text x="235" y="170">12.00</text>
<text x="118.7" y="178.3" transform="rotate(-90 118.7 178.3)">1.00</text>
<text x="133.5" y="178.1" transform="rotate(-90 133.5 178.1)">10.00</text>
<text x="162.1" y="177.3" transform="rotate(-90 162.1 177.3)">9.00</text>
<text x="55.1" y="180.9" transform="rotate(-45 55.1 180.9)">6X R0.20</text>
<text x="91.6" y="185.9" transform="rotate(-90 91.6 185.9)">0.88</text>
<text x="16.1" y="188.5" transform="rotate(-90 16.1 188.5)">0.55</text>
<text x="146.5" y="189.1" transform="rotate(-90 146.5 189.1)">0.50</text>
<text x="171.5" y="188">0.10</text>
<text x="27.6" y="195.7">1.00</text>
<text x="75" y="195.7">1.00</text>
<text x="88.8" y="197.9" transform="rotate(-90 88.8 197.9)">0.15</text>
<text x="139" y="197.2">1.00</text>
<text x="160.1" y="197.4">0.13</text>
</g>
<g font-size="1.5">
<text x="215.4" y="180.6">N/A</text>
<text x="224.8" y="197.7">N/A</text>
<text x="239.3" y="196.8">NEW_GENERAL_SWDRAW_DeathRay_02</text>
</g>
<text font-size="1.2" x="271.1" y="178.1">02</text>
<g font-size=".9">
<text x="190.3" y="177.4">UNLESS OTHERWISE SPECIFIED:</text>
<text x="190.3" y="178.6">DIMENSIONS ARE IN INCHES</text>
<text x="190.3" y="179.7">SURFACE FINISH: N/A</text>
<text x="206.2" y="177.4">FINISH:</text>
<text x="228.3" y="177.3">DEBURR AND</text>
<text x="228.3" y="178.5">BREAK SHARP</text>
<text x="228.3" y="179.7">EDGES</text>
<text x="243" y="178.1">DO NOT SCALE DRAWING</text>
<text x="262.1" y="178.1">REVISION</text>
<text x="190.3" y="180.9">TOLERANCES:</text>
<text x="191.1" y="182.1">LINEAR: +/- .010</text>
<text x="191.1" y="183.3">ANGULAR: +/- 2</text>
<text x="196.8" y="185.6">NAME</text>
<text x="204.1" y="185.5">SIGNATURE</text>
<text x="212.2" y="185.5">DATE</text>
<text x="237.1" y="185.5">TITLE:</text>
<text x="190.2" y="191.4">APPV'D</text>
<text x="190.3" y="187.5">DRAWN</text>
<text x="190.5" y="189.5">CHK'D</text>
<text x="195.7" y="187.5">S.CRISWELL</text>
<text x="190.5" y="193.5">MFG</text>
<text x="190.7" y="195.5">Q.A</text>
<text x="216.2" y="195.2">MATERIAL:</text>
<text x="237" y="195.2">DWG NO.</text>
<text x="216.2" y="201.3">WEIGHT:</text>
<text x="237.1" y="201.4">SCALE:2:1</text>
<text x="258" y="201.4">SHEET 4 OF 5</text>
</g>
</svg>
